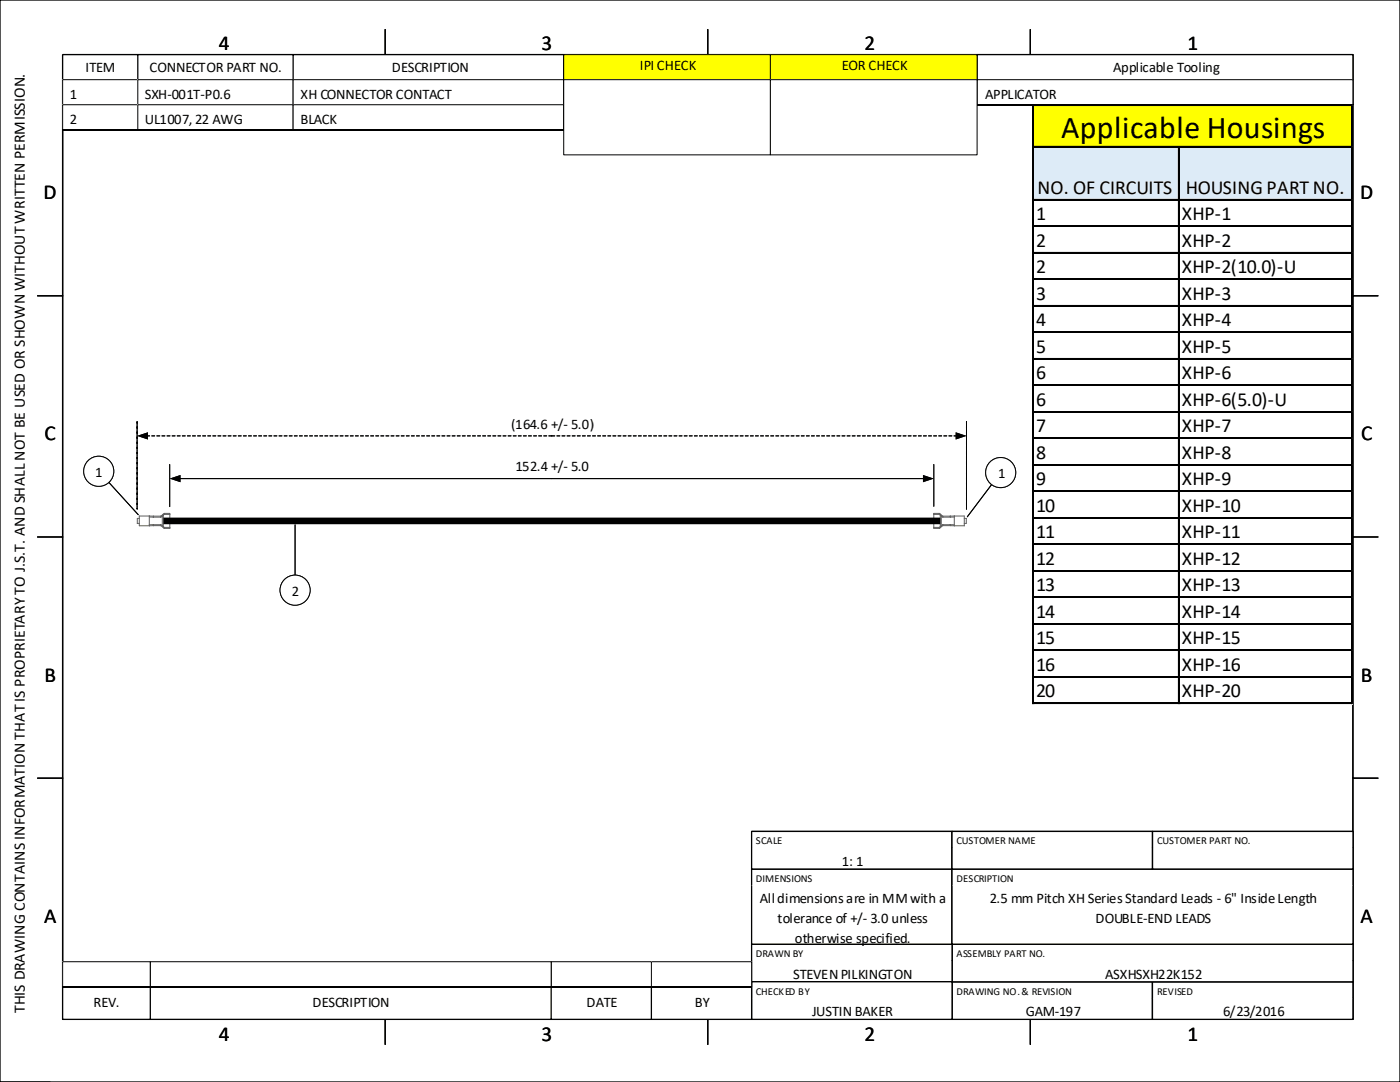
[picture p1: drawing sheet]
<svg xmlns="http://www.w3.org/2000/svg" width="279mm" height="216mm" viewBox="0 0 279 216" stroke-linecap="round" stroke-linejoin="round" font-family="sans-serif">
<g fill="none" stroke="#000" stroke-width=".26">
<path d="M0 0h279.4v215.9h-279.4zM12.5 10.9h257.5v192.5h-257.5zM76.9 5.9v5M141.2 5.9v5M205.6 5.9v5M7.5 59h5M270 59h5M7.5 107.1h5M270 107.1h5M7.5 155.3h5M270 155.3h5M76.9 203.4v5"/>
<path d="M141.2 203.4v5M205.6 203.4v5"/>
</g>
<g fill="none" stroke="#5f5f5f" stroke-width=".2">
<path d="M27.8 103.4h-.4v1h.4M29.8 103h-2v1.9h2M29.8 103v1.9M29.8 103h.8M29.8 103.2h.8M30.6 103.2h1.5M30.6 103h1.5M30.6 104.9h1.5M30.6 104.7h1.5M30.6 103v.2M30.6 104.7v.2M30.6 104.9h-.8"/>
<path d="M30.6 104.7h-.8M32.1 103v.2M32.1 104.7v.2M32.1 104.9l.3 .2M32.1 104.7l.3 .2M32.4 102.8h.1M32.4 103v1.9M32.4 105.1h.1M32.4 104.9l.2 .2M32.4 105.1l.2 .2M32.4 102.8l-.3 .2M32.4 103l-.3 .2"/>
<path d="M32.6 102.6h.1M32.6 102.8v2.3M32.6 105.3h.1M32.6 105.3l.2 .1M32.6 105.1l.2 .1M32.6 102.6l-.2 .2M32.6 102.8l-.2 .2M32.8 102.4h1.1v3h-1.1M32.8 105.2h1.1M32.8 102.6h1.1M32.8 102.4v.2M32.8 105.2v.2"/>
<path d="M32.8 102.6l-.2 .2M32.8 102.4l-.2 .2M186.4 105.2h1.1M186.4 102.6h1.1M187.5 102.4h-1.1v3h1.1M187.5 102.4v.2M187.5 105.2v.2M187.5 102.4l.2 .2M187.5 102.6l.2 .2M187.7 102.8l.2 .2M187.7 102.6l.2 .2M187.7 102.6h.1"/>
<path d="M187.7 102.8v2.3M187.7 105.3h.1M187.7 105.1l-.2 .1M187.7 105.3l-.2 .1M187.9 103l.3 .2M187.9 102.8l.3 .2M187.9 102.8h.1M187.9 103v1.9M187.9 105.1h.1M187.9 105.1l-.2 .2M187.9 104.9l-.2 .2M188.2 103.2h1.5"/>
<path d="M188.2 103h1.5M188.2 103v.2M188.2 104.7v.2M188.2 104.9h1.5M188.2 104.9l-.3 .2M188.2 104.7h1.5M188.2 104.7l-.3 .2M189.7 103v.2M189.7 104.7v.2M189.7 104.9h.7M189.7 104.7h.7M190.4 103h2v1.9h-2"/>
<path d="M190.4 103h-.7M190.4 103.2h-.7M190.4 103v1.9M192.4 103.4h.4v1h-.4"/>
</g>
<path d="M190 195.9h40v3.3h-40z" fill-rule="evenodd" fill="#fff"/>
<path d="M190 199.2v-3.3h40v3.3" fill="none" stroke="#000" stroke-width=".25"/>
<path d="M190 199.2h40v4.2h-40z" fill-rule="evenodd" fill="#fff"/>
<path d="M190 199.2v4.2h40v-4.2" fill="none" stroke="#000" stroke-width=".25"/>
<path d="M190 195.9h40v3.3h-40z" fill-rule="evenodd" fill="#fff"/>
<path d="M190 199.2v-3.3h40v3.3" fill="none" stroke="#000" stroke-width=".25"/>
<path d="M190 199.2h40v4.2h-40z" fill-rule="evenodd" fill="#fff"/>
<path d="M190 199.2v4.2h40v-4.2" fill="none" stroke="#000" stroke-width=".25"/>
<path d="M230 195.9h40v3.3h-40z" fill-rule="evenodd" fill="#fff"/>
<path d="M230 199.2v-3.3h40v3.3" fill="none" stroke="#000" stroke-width=".25"/>
<path d="M230 199.2h40v4.2h-40z" fill-rule="evenodd" fill="#fff"/>
<path d="M230 199.2v4.2h40v-4.2" fill="none" stroke="#000" stroke-width=".25"/>
<path d="M230 195.9h40v3.3h-40z" fill-rule="evenodd" fill="#fff"/>
<path d="M230 199.2v-3.3h40v3.3" fill="none" stroke="#000" stroke-width=".25"/>
<path d="M230 199.2h40v4.2h-40z" fill-rule="evenodd" fill="#fff"/>
<path d="M230 199.2v4.2h40v-4.2" fill="none" stroke="#000" stroke-width=".25"/>
<path d="M190 188.4h80v3.3h-80z" fill-rule="evenodd" fill="#fff"/>
<path d="M190 191.7v-3.3h80v3.3" fill="none" stroke="#000" stroke-width=".25"/>
<path d="M190 191.7h80v4.2h-80z" fill-rule="evenodd" fill="#fff"/>
<path d="M190 191.7v4.2h80v-4.2" fill="none" stroke="#000" stroke-width=".25"/>
<path d="M190 188.4h80v3.3h-80z" fill-rule="evenodd" fill="#fff"/>
<path d="M190 191.7v-3.3h80v3.3" fill="none" stroke="#000" stroke-width=".25"/>
<path d="M190 191.7h80v4.2h-80z" fill-rule="evenodd" fill="#fff"/>
<path d="M190 191.7v4.2h80v-4.2" fill="none" stroke="#000" stroke-width=".25"/>
<path d="M150 188.4h40v3.3h-40z" fill-rule="evenodd" fill="#fff"/>
<path d="M150 191.7v-3.3h40v3.3" fill="none" stroke="#000" stroke-width=".25"/>
<path d="M150 191.7h40v4.2h-40z" fill-rule="evenodd" fill="#fff"/>
<path d="M150 191.7v4.2h40v-4.2" fill="none" stroke="#000" stroke-width=".25"/>
<path d="M150 188.4h40v3.3h-40z" fill-rule="evenodd" fill="#fff"/>
<path d="M150 191.7v-3.3h40v3.3" fill="none" stroke="#000" stroke-width=".25"/>
<path d="M150 191.7h40v4.2h-40z" fill-rule="evenodd" fill="#fff"/>
<path d="M150 191.7v4.2h40v-4.2" fill="none" stroke="#000" stroke-width=".25"/>
<path d="M150 195.9h40v3.3h-40z" fill-rule="evenodd" fill="#fff"/>
<path d="M150 199.2v-3.3h40v3.3" fill="none" stroke="#000" stroke-width=".25"/>
<path d="M150 199.2h40v4.2h-40z" fill-rule="evenodd" fill="#fff"/>
<path d="M150 199.2v4.2h40v-4.2" fill="none" stroke="#000" stroke-width=".25"/>
<path d="M150 195.9h40v3.3h-40z" fill-rule="evenodd" fill="#fff"/>
<path d="M150 199.2v-3.3h40v3.3" fill="none" stroke="#000" stroke-width=".25"/>
<path d="M150 199.2h40v4.2h-40z" fill-rule="evenodd" fill="#fff"/>
<path d="M150 199.2v4.2h40v-4.2" fill="none" stroke="#000" stroke-width=".25"/>
<path d="M12.5 195.9h137.5v7.5h-137.5z" fill-rule="evenodd" fill="#fff"/>
<path d="M12.5 195.9h137.5v7.5h-137.5zM30 195.9v7.5M110 195.9v7.5M130 195.9v7.5" fill="none" stroke="#000" stroke-width=".25"/>
<path d="M130 191.9h20v5h-20z" fill-rule="evenodd" fill="#fff"/>
<path d="M130 191.9h20v5h-20zM130 196.9h20" fill="none" stroke="#000" stroke-width=".2"/>
<path d="M110 191.9h20v5h-20z" fill-rule="evenodd" fill="#fff"/>
<path d="M110 191.9h20v5h-20zM110 196.9h20" fill="none" stroke="#000" stroke-width=".2"/>
<path d="M30 191.9h80v5h-80z" fill-rule="evenodd" fill="#fff"/>
<path d="M30 191.9h80v5h-80zM30 196.9h80" fill="none" stroke="#000" stroke-width=".2"/>
<path d="M12.5 191.9h17.5v5h-17.5z" fill-rule="evenodd" fill="#fff"/>
<path d="M12.5 191.9h17.5v5h-17.5zM12.5 196.9h17.5" fill="none" stroke="#000" stroke-width=".2"/>
<path d="M150 173.4h40v3.3h-40z" fill-rule="evenodd" fill="#fff"/>
<path d="M150 176.7v-3.3h40v3.3" fill="none" stroke="#000" stroke-width=".25"/>
<path d="M150 176.7h40v11.7h-40z" fill-rule="evenodd" fill="#fff"/>
<path d="M150 176.7v11.7h40v-11.7" fill="none" stroke="#000" stroke-width=".25"/>
<path d="M150 173.4h40v3.3h-40z" fill-rule="evenodd" fill="#fff"/>
<path d="M150 176.7v-3.3h40v3.3" fill="none" stroke="#000" stroke-width=".25"/>
<path d="M150 176.7h40v11.7h-40z" fill-rule="evenodd" fill="#fff"/>
<path d="M150 176.7v11.7h40v-11.7" fill="none" stroke="#000" stroke-width=".25"/>
<path d="M12.5 10.9h100v5h-100z" fill-rule="evenodd" fill="#fff"/>
<path d="M12.5 10.9h100v5h-100zM27.5 10.9v5M58.5 10.9v5M113.2 10.9v5" fill="none" stroke="#000" stroke-width=".25"/>
<path d="M12.5 15.9h15v5h-15z" fill-rule="evenodd" fill="#fff"/>
<path d="M12.5 15.9h15v5h-15zM12.5 20.9h15" fill="none" stroke="#000" stroke-width=".2"/>
<path d="M27.5 15.9h31v5h-31z" fill-rule="evenodd" fill="#fff"/>
<path d="M27.5 15.9h31v5h-31zM27.5 20.9h31" fill="none" stroke="#000" stroke-width=".2"/>
<path d="M58.5 15.9h54v5h-54z" fill-rule="evenodd" fill="#fff"/>
<path d="M58.5 15.9h54v5h-54zM58.5 20.9h54" fill="none" stroke="#000" stroke-width=".2"/>
<path d="M12.5 20.9h15v5h-15z" fill-rule="evenodd" fill="#fff"/>
<path d="M12.5 20.9h15v5h-15zM12.5 25.9h15" fill="none" stroke="#000" stroke-width=".2"/>
<path d="M27.5 20.9h31v5h-31z" fill-rule="evenodd" fill="#fff"/>
<path d="M27.5 20.9h31v5h-31zM27.5 25.9h31" fill="none" stroke="#000" stroke-width=".2"/>
<path d="M58.5 20.9h54v5h-54z" fill-rule="evenodd" fill="#fff"/>
<path d="M58.5 20.9h54v5h-54zM58.5 25.9h54" fill="none" stroke="#000" stroke-width=".2"/>
<path d="M195 10.9h75v5h-75z" fill-rule="evenodd" fill="#fff"/>
<path d="M195 10.9h75v5h-75z" fill="none" stroke="#000" stroke-width=".25"/>
<path d="M195 15.9h75v5h-75z" fill-rule="evenodd" fill="#fff"/>
<path d="M195 15.9h75v5h-75zM195 20.9h75" fill="none" stroke="#000" stroke-width=".2"/>
<path d="M112.5 10.9h41.3v5h-41.3z" fill-rule="evenodd" fill="#ff0"/>
<path d="M112.5 10.9h41.3v5h-41.3zM112.5 15.9h41.3" fill="none" stroke="#000" stroke-width=".2"/>
<path d="M153.8 10.9h41.2v5h-41.2z" fill-rule="evenodd" fill="#ff0"/>
<path d="M153.8 10.9h41.2v5h-41.2zM153.8 15.9h41.2" fill="none" stroke="#000" stroke-width=".2"/>
<path d="M112.5 15.9h41.3v15h-41.3z" fill-rule="evenodd" fill="#fff"/>
<path d="M112.5 15.9h41.3v15h-41.3z" fill="none" stroke="#000" stroke-width=".2"/>
<path d="M153.8 15.9h41.2v15h-41.2z" fill-rule="evenodd" fill="#fff"/>
<path d="M153.8 15.9h41.2v15h-41.2z" fill="none" stroke="#000" stroke-width=".2"/>
<path d="M150 165.9h40v3.3h-40z" fill-rule="evenodd" fill="#fff"/>
<path d="M150 169.2v-3.3h40v3.3" fill="none" stroke="#000" stroke-width=".25"/>
<path d="M150 169.2h40v4.2h-40z" fill-rule="evenodd" fill="#fff"/>
<path d="M150 169.2v4.2h40v-4.2" fill="none" stroke="#000" stroke-width=".25"/>
<path d="M150 165.9h40v3.3h-40z" fill-rule="evenodd" fill="#fff"/>
<path d="M150 169.2v-3.3h40v3.3" fill="none" stroke="#000" stroke-width=".25"/>
<path d="M150 169.2h40v4.2h-40z" fill-rule="evenodd" fill="#fff"/>
<path d="M150 169.2v4.2h40v-4.2" fill="none" stroke="#000" stroke-width=".25"/>
<path d="M27.4 84.2v17.4zM192.9 84.2v17.4z" fill-rule="evenodd" fill="#fff"/>
<path d="M27.4 84.2v17.4zM110.1 87h-80.8M110.1 87h80.8M192.9 84.2v17.4z" fill="none" stroke="#000" stroke-width=".2" stroke-dasharray=".6 .4"/>
<path d="M27.4 87l2.1-.7v1.4zM190.7 86.3l2.2 .7-2.2 .7z" fill="#000"/>
<g fill="#fff">
<path d="M101.9 82.9h16.4v3.4h-16.4z" fill-rule="evenodd"/>
<path d="M27.4 84.2v17.4zM192.9 84.2v17.4z" fill-rule="evenodd"/>
</g>
<path d="M27.4 84.2v17.4zM110.1 87h-80.8M110.1 87h80.8M192.9 84.2v17.4z" fill="none" stroke="#000" stroke-width=".2" stroke-dasharray=".6 .4"/>
<path d="M27.4 87l2.1-.7v1.4zM190.7 86.3l2.2 .7-2.2 .7z" fill="#000"/>
<g fill="#fff">
<path d="M101.9 82.9h16.4v3.4h-16.4z" fill-rule="evenodd"/>
<path d="M33.9 92.7v8.4zM186.4 92.7v8.3z" fill-rule="evenodd"/>
</g>
<path d="M33.9 92.7v8.4zM35.8 95.5h148.6M186.4 92.7v8.3z" fill="none" stroke="#000" stroke-width=".2"/>
<path d="M33.9 95.5l2.1-.7v1.4zM184.2 94.8l2.2 .7-2.2 .7z" fill="#000"/>
<g fill="#fff">
<path d="M102.8 91.4h14.6v3.4h-14.6z" fill-rule="evenodd"/>
<path d="M33.9 92.7v8.4zM186.4 92.7v8.3z" fill-rule="evenodd"/>
</g>
<path d="M33.9 92.7v8.4zM35.8 95.5h148.6M186.4 92.7v8.3z" fill="none" stroke="#000" stroke-width=".2"/>
<path d="M33.9 95.5l2.1-.7v1.4zM184.2 94.8l2.2 .7-2.2 .7z" fill="#000"/>
<path d="M102.8 91.4h14.6v3.4h-14.6z" fill-rule="evenodd" fill="#fff"/>
<path d="M58.9 104.7v13.1M0 215.9h10" fill="none" stroke="#000" stroke-width=".2"/>
<circle cx="58.9" cy="117.8" r="3" fill="#fff"/>
<g fill="none" stroke="#000" stroke-width=".2">
<path d="M58.9 104.7v13.1"/>
<circle cx="58.9" cy="117.8" r="3"/>
</g>
<circle cx="58.9" cy="117.8" r="3" fill="#fff"/>
<g fill="none" stroke="#000" stroke-width=".2">
<path d="M199.7 94.3l-6.6 8.8"/>
<circle cx="58.9" cy="117.8" r="3"/>
</g>
<circle cx="199.7" cy="94.3" r="3" fill="#fff"/>
<g fill="none" stroke="#000" stroke-width=".2">
<path d="M199.7 94.3l-6.6 8.8"/>
<circle cx="199.7" cy="94.3" r="3"/>
</g>
<circle cx="199.7" cy="94.3" r="3" fill="#fff"/>
<g fill="none" stroke="#000" stroke-width=".2">
<path d="M19.7 94l7.9 8.7"/>
<circle cx="199.7" cy="94.3" r="3"/>
</g>
<circle cx="19.7" cy="94" r="3" fill="#fff"/>
<g fill="none" stroke="#000" stroke-width=".2">
<path d="M19.7 94l7.9 8.7"/>
<circle cx="19.7" cy="94" r="3"/>
</g>
<circle cx="19.7" cy="94" r="3" fill="#fff"/>
<circle cx="19.7" cy="94" r="3" fill="none" stroke="#000" stroke-width=".2"/>
<path d="M190 173.4h80v3.3h-80z" fill-rule="evenodd" fill="#fff"/>
<path d="M190 176.7v-3.3h80v3.3" fill="none" stroke="#000" stroke-width=".25"/>
<path d="M190 176.7h80v11.7h-80z" fill-rule="evenodd" fill="#fff"/>
<path d="M190 176.7v11.7h80v-11.7" fill="none" stroke="#000" stroke-width=".25"/>
<path d="M190 173.4h80v3.3h-80z" fill-rule="evenodd" fill="#fff"/>
<path d="M190 176.7v-3.3h80v3.3" fill="none" stroke="#000" stroke-width=".25"/>
<path d="M190 176.7h80v11.7h-80z" fill-rule="evenodd" fill="#fff"/>
<path d="M190 176.7v11.7h80v-11.7" fill="none" stroke="#000" stroke-width=".25"/>
<path d="M190 165.9h40v3.3h-40z" fill-rule="evenodd" fill="#fff"/>
<path d="M190 169.2v-3.3h40v3.3" fill="none" stroke="#000" stroke-width=".25"/>
<path d="M190 169.2h40v4.2h-40z" fill-rule="evenodd" fill="#fff"/>
<path d="M190 169.2v4.2h40v-4.2" fill="none" stroke="#000" stroke-width=".25"/>
<path d="M190 165.9h40v3.3h-40z" fill-rule="evenodd" fill="#fff"/>
<path d="M190 169.2v-3.3h40v3.3" fill="none" stroke="#000" stroke-width=".25"/>
<path d="M190 169.2h40v4.2h-40z" fill-rule="evenodd" fill="#fff"/>
<path d="M190 169.2v4.2h40v-4.2" fill="none" stroke="#000" stroke-width=".25"/>
<path d="M230 165.9h40v3.3h-40z" fill-rule="evenodd" fill="#fff"/>
<path d="M230 169.2v-3.3h40v3.3" fill="none" stroke="#000" stroke-width=".25"/>
<path d="M230 169.2h40v4.2h-40z" fill-rule="evenodd" fill="#fff"/>
<path d="M230 169.2v4.2h40v-4.2" fill="none" stroke="#000" stroke-width=".25"/>
<path d="M230 165.9h40v3.3h-40z" fill-rule="evenodd" fill="#fff"/>
<path d="M230 169.2v-3.3h40v3.3" fill="none" stroke="#000" stroke-width=".25"/>
<path d="M230 169.2h40v4.2h-40z" fill-rule="evenodd" fill="#fff"/>
<path d="M230 169.2v4.2h40v-4.2" fill="none" stroke="#000" stroke-width=".25"/>
<path d="M206.2 21.1h63.8v8.3h-63.8z" fill-rule="evenodd" fill="#ff0"/>
<path d="M206.2 29.1h63.8v10.9h-63.8z" fill-rule="evenodd" fill="#ddebf7"/>
<g fill="none" stroke="#000" stroke-width=".26">
<path d="M206.1 20.9v119.6M206.2 21h63.8M206.2 29.2h63.8M206.2 39.8h63.8M235.2 29.4v111.1M269.9 21.2v119.3M206.2 45.1h63.8M206.2 50.4h63.8M206.2 55.7h63.8M206.2 61h63.8M206.2 66.3h63.8M206.2 76.9h63.8"/>
<path d="M206.4 71.6h63.5M206.2 82.1h63.8M206.2 87.4h63.8M206.2 92.7h63.8M206.2 98h63.8M206.2 103.3h63.8M206.2 108.6h63.8M206.2 113.9h63.8M206.2 119.2h63.8M206.2 124.5h63.8M206.2 129.8h63.8M206.2 135.1h63.8"/>
<path d="M206.2 140.4h63.8"/>
</g>
<path d="M206.2 71.6h63.8" fill="none" stroke="#000" stroke-width=".27"/>
<g fill="#d4d4d4">
<path d="M206 140.5h.2z" fill-rule="evenodd"/>
<path d="M235.1 140.5h.2z" fill-rule="evenodd"/>
<path d="M269.7 140.5h.3z" fill-rule="evenodd"/>
<path d="M270 20.9v.3z" fill-rule="evenodd"/>
<path d="M270 29.1v.3z" fill-rule="evenodd"/>
<path d="M270 39.7v.3z" fill-rule="evenodd"/>
<path d="M270 45v.2z" fill-rule="evenodd"/>
<path d="M270 50.3v.2z" fill-rule="evenodd"/>
<path d="M270 55.6v.2z" fill-rule="evenodd"/>
<path d="M270 60.9v.2z" fill-rule="evenodd"/>
<path d="M270 66.1v.3z" fill-rule="evenodd"/>
<path d="M270 71.4v.3z" fill-rule="evenodd"/>
<path d="M270 76.7v.3z" fill-rule="evenodd"/>
<path d="M270 82v.3z" fill-rule="evenodd"/>
<path d="M270 87.3v.3z" fill-rule="evenodd"/>
<path d="M270 92.6v.3z" fill-rule="evenodd"/>
<path d="M270 97.9v.3z" fill-rule="evenodd"/>
<path d="M270 103.2v.2z" fill-rule="evenodd"/>
<path d="M270 108.5v.2z" fill-rule="evenodd"/>
<path d="M270 113.8v.2z" fill-rule="evenodd"/>
<path d="M270 119.1v.2z" fill-rule="evenodd"/>
<path d="M270 124.3v.3z" fill-rule="evenodd"/>
<path d="M270 129.6v.3z" fill-rule="evenodd"/>
<path d="M270 134.9v.3z" fill-rule="evenodd"/>
<path d="M270 140.2v.3z" fill-rule="evenodd"/>
</g>
<path d="M33.3 103.9h153.7" fill="none" stroke="#000" stroke-width="1.3"/>
<text font-size="6.4" x="211.8" y="27.5">Applicable Housings</text>
<g font-size="4.2">
<text x="43.7" y="9.9">4</text>
<text x="108.1" y="9.9">3</text>
<text x="172.5" y="9.9">2</text>
<text x="237" y="9.9">1</text>
<text x="8.7" y="39.6">D</text>
<text x="271.5" y="39.6">D</text>
<text x="8.9" y="87.8">C</text>
<text x="271.6" y="87.8">C</text>
<text x="8.9" y="136">B</text>
<text x="271.6" y="136">B</text>
<text x="8.8" y="184.2">A</text>
<text x="271.5" y="184.2">A</text>
<text x="43.7" y="207.6">4</text>
<text x="108.1" y="207.6">3</text>
<text x="172.5" y="207.6">2</text>
<text x="237" y="207.6">1</text>
</g>
<g font-size="4">
<text x="207" y="38.6">NO. OF CIRCUITS</text>
<text x="236.7" y="38.6">HOUSING PART NO.</text>
<text x="206.8" y="43.9">1</text>
<text x="235.9" y="43.9">XHP-1</text>
<text x="206.8" y="49.2">2</text>
<text x="235.9" y="49.2">XHP-2</text>
<text x="206.8" y="54.5">2</text>
<text x="206.8" y="59.8">3</text>
<text x="235.9" y="54.5">XHP-2(10.0)-U</text>
<text x="235.9" y="59.8">XHP-3</text>
<text x="206.8" y="65.1">4</text>
<text x="235.9" y="65.1">XHP-4</text>
<text x="206.8" y="70.4">5</text>
<text x="235.9" y="70.4">XHP-5</text>
<text x="206.8" y="75.7">6</text>
<text x="235.9" y="75.7">XHP-6</text>
<text x="206.8" y="81">6</text>
<text x="235.9" y="81">XHP-6(5.0)-U</text>
<text x="206.8" y="86.2">7</text>
<text x="235.9" y="86.2">XHP-7</text>
<text x="206.8" y="91.5">8</text>
<text x="235.9" y="91.5">XHP-8</text>
<text x="206.8" y="96.8">9</text>
<text x="235.9" y="96.8">XHP-9</text>
<text x="206.8" y="102.1">10</text>
<text x="206.8" y="107.4">11</text>
<text x="235.9" y="102.1">XHP-10</text>
<text x="235.9" y="107.4">XHP-11</text>
<text x="206.8" y="112.7">12</text>
<text x="235.9" y="112.7">XHP-12</text>
<text x="206.8" y="118">13</text>
<text x="235.9" y="118">XHP-13</text>
<text x="206.8" y="123.3">14</text>
<text x="235.9" y="123.3">XHP-14</text>
<text x="206.8" y="128.6">15</text>
<text x="235.9" y="128.6">XHP-15</text>
<text x="206.8" y="133.9">16</text>
<text x="235.9" y="133.9">XHP-16</text>
<text x="206.8" y="139.2">20</text>
<text x="235.9" y="139.2">XHP-20</text>
</g>
<text font-size="3.2" x="5" y="202.1" transform="rotate(-90 5 202.1)">THIS DRAWING CONTAINS INFORMATION THAT IS PROPRIETARY TO J.S.T. AND SHALL NOT BE USED OR SHOWN WITHOUT WRITTEN PERMISSION.</text>
<g font-size="2.9">
<text x="17.1" y="14.4">ITEM</text>
<text x="29.9" y="14.4">CONNECTOR PART NO.</text>
<text x="78.2" y="14.4">DESCRIPTION</text>
<text x="127.7" y="14">IPI CHECK</text>
<text x="168" y="14">EOR CHECK</text>
<text x="222.2" y="14.4">Applicable Tooling</text>
<text x="13.9" y="19.7">1</text>
<text x="28.9" y="19.7">SXH-001T-P0.6</text>
<text x="60" y="19.7">XH CONNECTOR CONTACT</text>
<text x="196.6" y="19.7">APPLICATOR</text>
<text x="13.9" y="24.7">2</text>
<text x="28.9" y="24.7">UL1007, 22 AWG</text>
<text x="60" y="24.7">BLACK</text>
<text x="102" y="85.5">(164.6 +/- 5.0)</text>
<text x="19" y="95.1">1</text>
<text x="102.9" y="94.1">152.4 +/- 5.0</text>
<text x="199.2" y="95.4">1</text>
<text x="58.2" y="118.9">2</text>
<text x="168" y="172.7">1: 1</text>
<text x="151.6" y="180.3">All dimensions are in MM with a</text>
<text x="155.2" y="184.2">tolerance of +/- 3.0 unless</text>
<text x="197.6" y="180.3">2.5 mm Pitch XH Series Standard Leads - 6&quot; Inside Length</text>
<text x="218.6" y="184.2">DOUBLE-END LEADS</text>
<text x="158.6" y="188.2">otherwise specified.</text>
<text x="158.3" y="195.3">STEVEN PILKINGTON</text>
<text x="220.6" y="195.3">ASXHSXH22K152</text>
<text x="18.7" y="200.9">REV.</text>
<text x="62.4" y="200.9">DESCRIPTION</text>
<text x="117.1" y="200.9">DATE</text>
<text x="138.7" y="200.9">BY</text>
<text x="162.1" y="202.8">JUSTIN BAKER</text>
<text x="204.7" y="202.8">GAM-197</text>
<text x="244.1" y="202.8">6/23/2016</text>
</g>
<g font-size="2.1">
<text x="150.8" y="168.5">SCALE</text>
<text x="190.9" y="168.5">CUSTOMER NAME</text>
<text x="230.9" y="168.5">CUSTOMER PART NO.</text>
<text x="150.8" y="176">DIMENSIONS</text>
<text x="190.9" y="176">DESCRIPTION</text>
<text x="150.8" y="191">DRAWN BY</text>
<text x="190.9" y="191">ASSEMBLY PART NO.</text>
<text x="150.8" y="198.5">CHECKED BY</text>
<text x="190.9" y="198.5">DRAWING NO. &amp; REVISION</text>
<text x="230.9" y="198.5">REVISED</text>
</g>
</svg>
